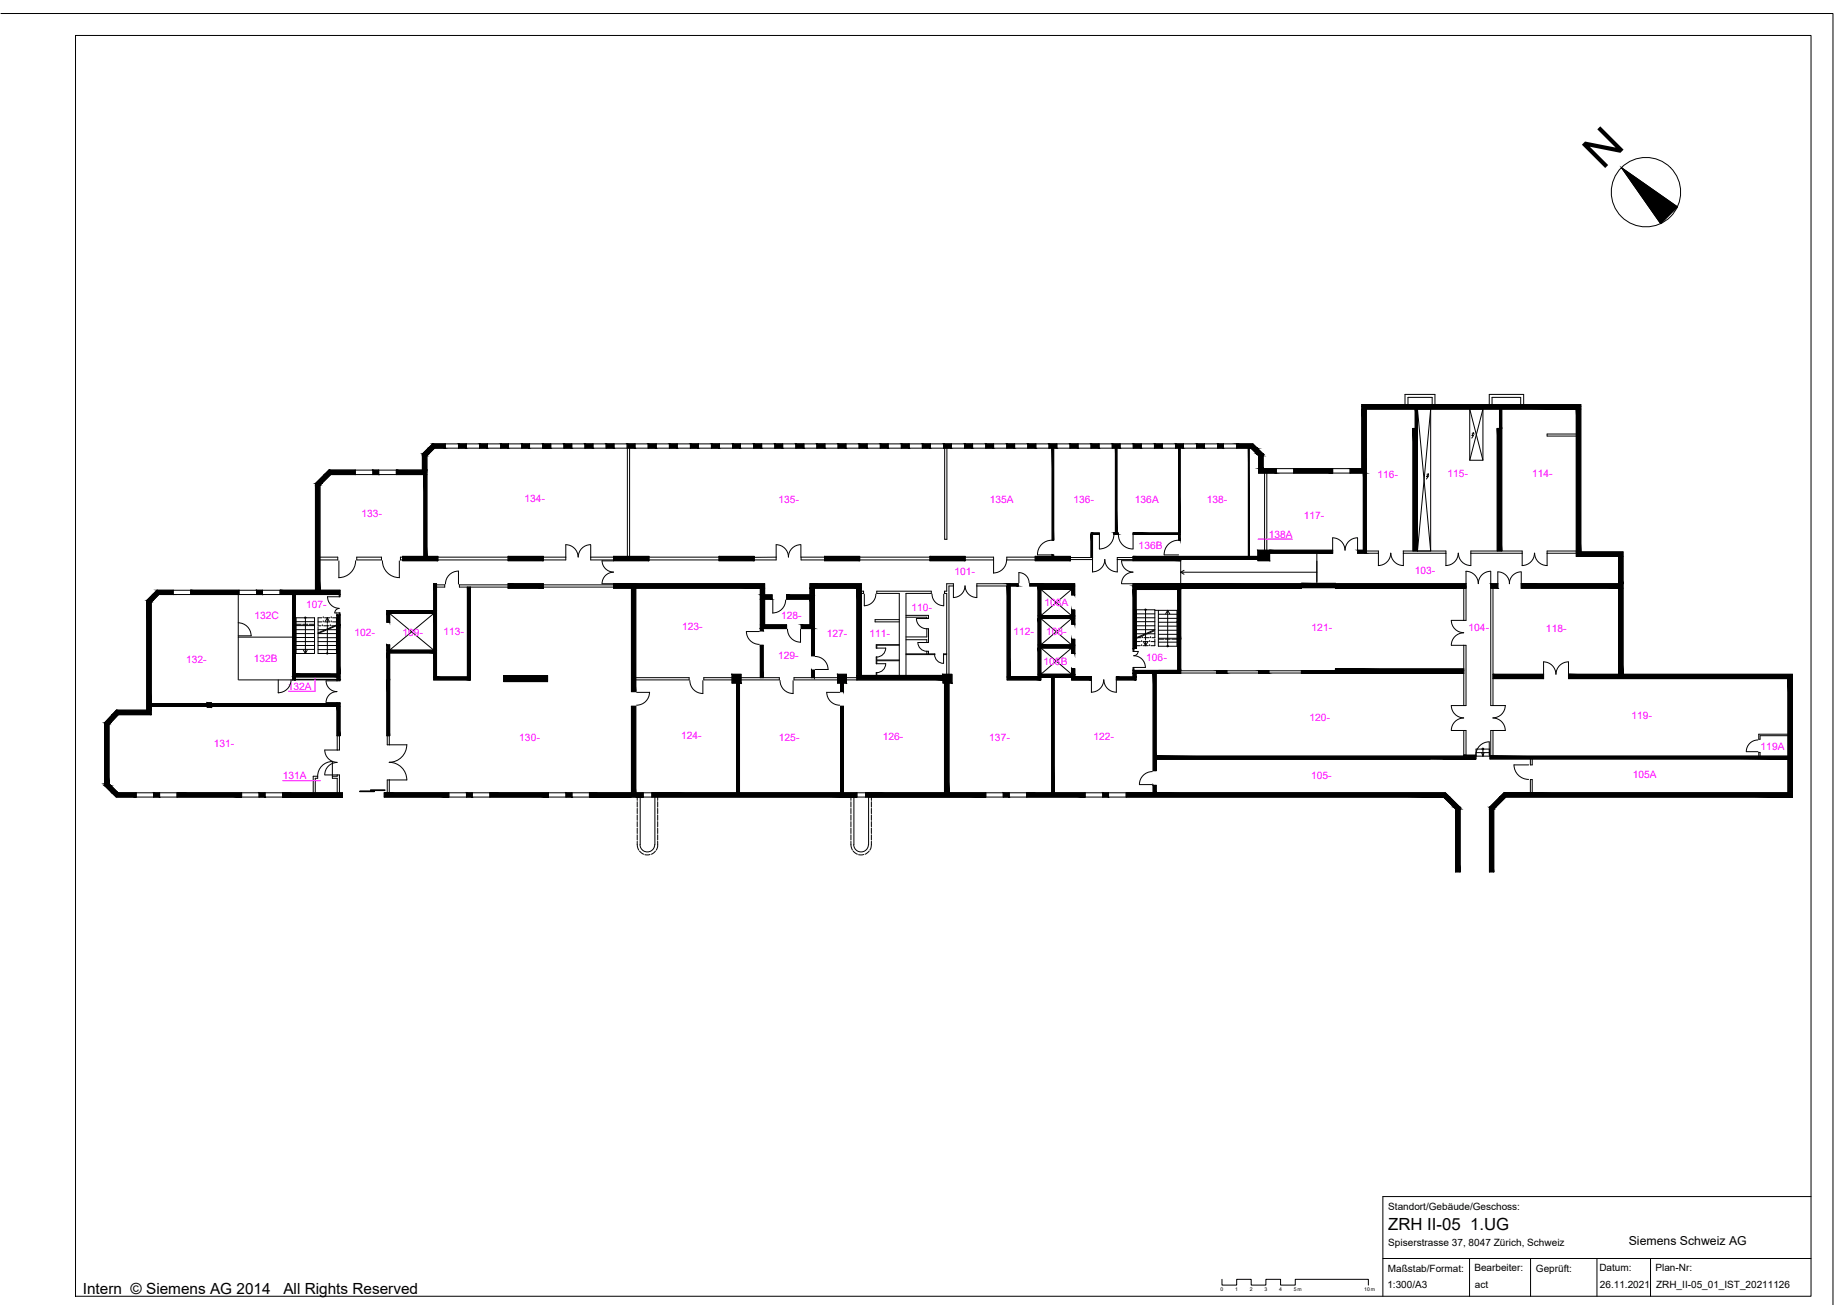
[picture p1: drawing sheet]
<svg xmlns="http://www.w3.org/2000/svg" width="420mm" height="297mm" viewBox="0 0 420 297" stroke-linecap="round" stroke-linejoin="round" font-family="sans-serif">
<!-- layer: S_Schraffur_Wand_tragend -->
<g fill="#000" stroke="#000" stroke-width=".23">
<path d="M197 181.4h.7zM197.7 181.4h26.7z"/>
<path d="M310 93.1l1 13.6v-13.6zM310 93.1l1 13.6h-1z"/>
<path d="M322.1 93.1l.5 4.4v-4.4zM322.1 93.1l.5 4.4h-.5z"/>
<path d="M321.6 97.5l1 27.9v-27.9zM321.6 97.5l1 27.9h-1z"/>
<path d="M341.3 93.1l.5 4.4v-4.4zM341.3 93.1l.5 4.4h-.5z"/>
<path d="M340.8 97.5l1 27.9v-27.9zM340.8 97.5l1 27.9h-1z"/>
<path d="M310 92.1l49.8 .4v-.4zM310 92.1l49.8 .4h-49.8z"/>
<path d="M310 92.5l49.8 .6v-.6zM310 92.5l49.8 .6h-49.8z"/>
<path d="M358.8 93.1l1 32.5v-32.5zM358.8 93.1l1 32.5h-1z"/>
<path d="M71.8 110.4l1 24v-24zM71.8 110.4l1 24h-1z"/>
<path d="M71.8 110.1l1 .3 .4-.3zM71.8 110.1l1 .3h-1z"/>
<path d="M73.8 108l-.6 2.1 2.1-2.1zM73.8 108l-.6 2.1h-1.4z"/>
<path d="M74.8 107l6.1 1v-1zM73.8 108l1-1 6.1 1z"/>
<path d="M84.9 107l1.3 1v-1zM84.9 107l1.3 1h-1.3z"/>
<path d="M96.1 103.7l1.1 3.3v-3.3zM96.1 103.7l1.1 3.3h-1.1z"/>
<path d="M90.2 107l7 1v-1zM90.2 107l7 1h-7z"/>
<path d="M96.5 108l.7 18.6v-18.6zM96.5 108l.7 18.6h-.7z"/>
<path d="M96.1 103.3l1.1 .4 .4-.4zM96.1 103.3l1.1 .4h-1.1z"/>
<path d="M97.5 102l.1 1.3 1.3-1.3zM97.5 102l.1 1.3h-1.5z"/>
<path d="M98.5 101l2.8 1v-1zM97.5 102l1-1 2.8 1z"/>
<path d="M104.4 101l1.7 1v-1zM104.4 101l1.7 1h-1.7z"/>
<path d="M109.1 101l1.9 1v-1zM109.1 101l1.9 1h-1.9z"/>
<path d="M114 101l1.7 1v-1zM114 101l1.7 1h-1.7z"/>
<path d="M118.7 101l1.8 1v-1zM118.7 101l1.8 1h-1.8z"/>
<path d="M123.5 101l1.8 1v-1zM123.5 101l1.8 1h-1.8zM123.5 102h1.8zM123.5 102h1.8z"/>
<path d="M128.4 101l1.7 1v-1zM128.4 101l1.7 1h-1.7z"/>
<path d="M133.1 101l1.9 1v-1zM133.1 101l1.9 1h-1.9z"/>
<path d="M138 101l1.7 1v-1zM138 101l1.7 1h-1.7z"/>
<path d="M142.7 101l1.8 1v-1zM142.7 101l1.8 1h-1.8z"/>
<path d="M147.5 101l1.9 1v-1zM147.5 101l1.9 1h-1.9z"/>
<path d="M152.4 101l1.7 1v-1zM152.4 101l1.7 1h-1.7z"/>
<path d="M157.1 101l1.9 1v-1zM157.1 101l1.9 1h-1.9z"/>
<path d="M161.9 101l1.8 1v-1zM161.9 101l1.8 1h-1.8z"/>
<path d="M166.8 101l1.7 1v-1zM166.8 101l1.7 1h-1.7z"/>
<path d="M171.5 101l1.9 1v-1zM171.5 101l1.9 1h-1.9z"/>
<path d="M176.4 101l1.7 1v-1zM176.4 101l1.7 1h-1.7z"/>
<path d="M181.1 101l1.9 1v-1zM181.1 101l1.9 1h-1.9z"/>
<path d="M185.9 101l1.8 1v-1zM185.9 101l1.8 1h-1.8z"/>
<path d="M190.8 101l1.7 1v-1zM190.8 101l1.7 1h-1.7z"/>
<path d="M195.5 101l1.9 1v-1zM195.5 101l1.9 1h-1.9z"/>
<path d="M200.4 101l1.7 1v-1zM200.4 101l1.7 1h-1.7z"/>
<path d="M205.1 101l1.8 1v-1zM205.1 101l1.8 1h-1.8z"/>
<path d="M209.9 101l1.9 1v-1zM209.9 101l1.9 1h-1.9z"/>
<path d="M214.8 101l1.7 1v-1zM214.8 101l1.7 1h-1.7z"/>
<path d="M219.5 101l1.9 1v-1zM219.5 101l1.9 1h-1.9z"/>
<path d="M224.4 101l1.7 1v-1zM224.4 101l1.7 1h-1.7z"/>
<path d="M229.2 101l1.7 1v-1zM229.2 101l1.7 1h-1.7z"/>
<path d="M233.9 101l1.9 1v-1zM233.9 101l1.9 1h-1.9z"/>
<path d="M238.8 101l1.7 1v-1zM238.8 101l1.7 1h-1.7z"/>
<path d="M243.5 101l1.9 1v-1zM243.5 101l1.9 1h-1.9z"/>
<path d="M248.3 101l1.8 1v-1zM248.3 101l1.8 1h-1.8z"/>
<path d="M253.2 101l1.7 1v-1zM253.2 101l1.7 1h-1.7z"/>
<path d="M257.9 101l1.9 1v-1zM257.9 101l1.9 1h-1.9z"/>
<path d="M262.8 101l1.7 1v-1zM262.8 101l1.7 1h-1.7z"/>
<path d="M267.5 101l1.9 1v-1zM267.5 101l1.9 1h-1.9z"/>
<path d="M272.3 101l1.9 1v-1zM272.3 101l1.9 1h-1.9z"/>
<path d="M277.2 101l1.3 1v-1zM277.2 101l1.3 1h-1.3z"/>
<path d="M281.5 101l4.7 1-1-1zM281.5 101l4.7 1h-4.7z"/>
<path d="M284.7 102l2.8 1.3-1.3-1.3zM284.7 102l2.8 1.3h-1.5z"/>
<path d="M286 103.3l1.5 .4v-.4zM286 103.3l1.5 .4h-1z"/>
<path d="M286.5 103.7l1 3v-3zM286.5 103.7l1 3h-1z"/>
<path d="M286.5 106.7l4 1v-1zM286.5 106.7l4 1h-4z"/>
<path d="M294.5 106.7l8.8 1v-1zM294.5 106.7l8.8 1h-8.8z"/>
<path d="M310.3 107.7l.7 17.6v-17.6zM310.3 107.7l.7 17.6h-.7z"/>
<path d="M307.3 106.7l3.7 1v-1zM307.3 106.7l3.7 1h-3.7z"/>
<path d="M33.4 137.1l1 24.6v-24.6zM33.4 137.1l1 24.6h-1z"/>
<path d="M33.4 136.7l1 .4 .4-.4zM33.4 136.7l1 .4h-1z"/>
<path d="M34.8 135.3v1.4l1.4-1.4zM34.8 135.3v1.4h-1.4z"/>
<path d="M35.7 134.4l3.7 .9v-.9zM35.7 134.4l3.7 .9h-4.6z"/>
<path d="M43.4 134.4l11 .9v-.9zM43.4 134.4l11 .9h-11z"/>
<path d="M58.4 134.4l1.3 .9v-.9zM58.4 134.4l1.3 .9h-1.3z"/>
<path d="M66.6 135.3l.6 18.1v-18.1zM66.6 135.3l.6 18.1h-.6z"/>
<path d="M63.8 134.4l13.6 .9v-.9zM63.8 134.4l13.6 .9h-13.6z"/>
<path d="M76.7 140l.7 2.4v-2.4zM76.7 140l.7 2.4h-.7z"/>
<path d="M88.1 139.6l.6 2v-2zM88.1 139.6l.6 2h-.6z"/>
<path d="M98.7 132.9l.7 6.1v-6.1zM98.7 132.9l.7 6.1h-.7z"/>
<path d="M88.1 139l11.3 .6v-.6zM88.1 139l11.3 .6h-11.3z"/>
<path d="M98.7 139.6l.7 8.4v-8.4zM98.7 139.6l.7 8.4h-.7z"/>
<path d="M91.7 126.6l8 1v-1zM91.7 126.6l8 1h-8z"/>
<path d="M106.4 133.6l.7 20.5v-20.5zM106.4 133.6l.7 20.5h-.7z"/>
<path d="M115.7 126.6l8 1v-1zM115.7 126.6l8 1h-8z"/>
<path d="M115.7 132.9l8 1v-1zM115.7 132.9l8 1h-8z"/>
<path d="M143.7 133.9l1 23.5v-23.5zM143.7 133.9l1 23.5h-1z"/>
<path d="M139.7 126.6l8 1v-1zM139.7 126.6l8 1h-8z"/>
<path d="M163.7 126.6l8 1v-1zM163.7 126.6l8 1h-8z"/>
<path d="M139.7 132.9l34.3 1v-1zM139.7 132.9l34.3 1h-34.3z"/>
<path d="M173.1 133.9l.9 1.5v-1.5zM173.1 133.9l.9 1.5h-.9z"/>
<path d="M173.1 136.4l.9 5.8v-5.8zM173.1 136.4l.9 5.8h-.9z"/>
<path d="M173.1 135.4l2.6 1v-1zM173.1 135.4l2.6 1h-2.6z"/>
<path d="M184.4 133.9l1 1.5v-1.5zM184.4 133.9l1 1.5h-1z"/>
<path d="M179 135.4l6.4 1v-1zM179 135.4l6.4 1h-6.4z"/>
<path d="M184.4 136.4l1 5.8v-5.8zM184.4 136.4l1 5.8h-1z"/>
<path d="M187.7 126.6l8 1v-1zM187.7 126.6l8 1h-8z"/>
<path d="M184.4 132.9l11.6 1v-1zM184.4 132.9l11.6 1h-11.6z"/>
<path d="M195 133.9l1 19.8v-19.8zM195 133.9l1 19.8h-1z"/>
<path d="M211.7 126.6l8 1v-1zM211.7 126.6l8 1h-8z"/>
<path d="M229.2 133.4l.7 20.7v-20.7zM229.2 133.4l.7 20.7h-.7z"/>
<path d="M229.2 132.9l2.5 .5v-.5zM229.2 132.9l2.5 .5h-2.5z"/>
<path d="M236.3 133.4l.6 6.8v-6.8zM236.3 133.4l.6 6.8h-.6z"/>
<path d="M235.6 126.6l8 1v-1zM235.6 126.6l8 1h-8z"/>
<path d="M236.9 133.5l7 .6v-.6zM236.9 133.5l7 .6h-7z"/>
<path d="M243.9 138.9l.7 3.2v-3.2zM243.9 138.9l.7 3.2h-.7z"/>
<path d="M234.4 132.9l10.2 .5v-.5zM234.4 132.9l10.2 .5h-10.2z"/>
<path d="M243.9 133.4l.7 2v-2zM243.9 133.4l.7 2h-.7z"/>
<path d="M243.9 138.9l.7 1.3v-1.3zM243.9 138.9l.7 1.3h-.7z"/>
<path d="M257.9 133.4l.7 .1v-.1zM257.9 133.4l.7 .1h-.7z"/>
<path d="M257.9 134.2l.7 13.4v-13.4zM257.9 134.2l.7 13.4h-.7z"/>
<path d="M257.9 127.3l10.8 .3v-.3zM257.9 127.3l10.8 .3h-10.8z"/>
<path d="M257.9 133.9l10.8 .3v-.3zM257.9 133.9l10.8 .3h-10.8z"/>
<path d="M268.1 134.2l.6 11.3v-11.3zM268.1 134.2l.6 11.3h-.6zM268.1 145.5h.6zM268.1 145.5h.6z"/>
<path d="M257.9 126.6l28.4 .7v-.7zM257.9 126.6l28.4 .7h-28.4z"/>
<path d="M286.3 125.3l2.7 2.3v-2.3zM286.3 125.3l2.7 2.3h-2.7z"/>
<path d="M257.9 133.8l38.3 .1v-.1zM257.9 133.8l38.3 .1h-38.3z"/>
<path d="M289 125.3l14.3 .6v-.6zM289 125.3l14.3 .6h-14.3z"/>
<path d="M296.2 132.8l7.8 .1zM296.2 132.8l7.8 .1z"/>
<path d="M309 125.3l2 .6v-.6zM309 125.3l2 .6h-2z"/>
<path d="M257.9 132.9l75.8 .5v-.5zM257.9 132.9l75.8 .5h-75.8z"/>
<path d="M268.1 133.4l65.6 .1v-.1zM268.1 133.4l65.6 .1h-65.6z"/>
<path d="M257.9 133.5l75.8 .3v-.3zM257.9 133.5l75.8 .3h-75.8z"/>
<path d="M304 133.8l29.7 .1v-.1zM304 133.8l29.7 .1h-29.7z"/>
<path d="M339.3 132.9l1.6 1v-1zM339.3 132.9l1.6 1h-1.6z"/>
<path d="M358.8 125.6l10.6 1v-1zM358.8 125.6l10.6 1h-10.6z"/>
<path d="M368.4 126.6l1 6.3v-6.3zM368.4 126.6l1 6.3h-1z"/>
<path d="M346.2 132.9l23.2 1v-1zM346.2 132.9l23.2 1h-23.2z"/>
<path d="M368.4 133.9l1 19.6v-19.6zM368.4 133.9l1 19.6h-1z"/>
<path d="M47.2 160l.9 1v-1zM47.2 160l.9 1h-.9z"/>
<path d="M66.6 154.1l.6 .5v-.5zM66.6 154.1l.6 .5h-.6z"/>
<path d="M66.6 154.6l.6 .2v-.2zM66.6 154.6l.6 .2h-.6z"/>
<path d="M76.7 142.4l.7 11v-11zM76.7 142.4l.7 11h-.7z"/>
<path d="M66.6 153.4l10.8 .7v-.7zM66.6 153.4l10.8 .7h-10.8z"/>
<path d="M76.7 154.1l.7 .5v-.5zM76.7 154.1l.7 .5h-.7z"/>
<path d="M76.7 154.6l.7 .2v-.2zM76.7 154.6l.7 .2h-.7z"/>
<path d="M88.1 146.8l.6 1.2v-1.2zM88.1 146.8l.6 1.2h-.6z"/>
<path d="M88.1 148.6l.6 6.2v-6.2zM88.1 148.6l.6 6.2h-.6z"/>
<path d="M88.1 154.8l.6 12.7v-12.7zM88.1 154.8l.6 12.7h-.6z"/>
<path d="M88.1 148l11.3 .6v-.6zM88.1 148l11.3 .6h-11.3z"/>
<path d="M98.7 148.6l.7 5.5v-5.5zM98.7 148.6l.7 5.5h-.7z"/>
<path d="M98.7 154.1l8.4 .7v-.7zM98.7 154.1l8.4 .7h-8.4z"/>
<path d="M114.6 153.8l10 1.3v-1.3zM114.6 153.8l10 1.3h-10z"/>
<path d="M167.6 155.5l.7 25v-25zM167.6 155.5l.7 25h-.7z"/>
<path d="M166.6 153.5l2.1 2v-2zM166.6 153.5l2.1 2h-2.1z"/>
<path d="M173.1 143.1l.6 .5v-.5zM173.1 143.1l.6 .5h-.6z"/>
<path d="M173.1 146.9l.6 7.3v-7.3zM173.1 146.9l.6 7.3h-.6z"/>
<path d="M173.1 142.2l5.9 .9v-.9zM173.1 142.2l5.9 .9h-5.9z"/>
<path d="M182.4 142.2l3 .9v-.9zM182.4 142.2l3 .9h-3z"/>
<path d="M184.7 143.1l.7 6.2v-6.2zM184.7 143.1l.7 6.2h-.7z"/>
<path d="M184.7 152.6l.7 1.6v-1.6zM184.7 152.6l.7 1.6h-.7z"/>
<path d="M191.3 155.5l.7 1.9v-1.9zM191.3 155.5l.7 1.9h-.7z"/>
<path d="M190.6 153.5l2.1 2v-2zM190.6 153.5l2.1 2h-2.1z"/>
<path d="M195 153.7l19.6 1.1v-1.1zM195 153.7l19.6 1.1h-19.6z"/>
<path d="M215 155.5l1 25v-25zM215 155.5l1 25h-1z"/>
<path d="M214.6 153.5l2.1 2v-2zM214.6 153.5l2.1 2h-2.1z"/>
<path d="M236.3 140.8l.6 6v-6zM236.3 140.8l.6 6h-.6z"/>
<path d="M236.3 147.5l.6 6v-6zM236.3 147.5l.6 6h-.6z"/>
<path d="M229.2 154.1l7.7 .7v-.7zM229.2 154.1l7.7 .7h-7.7z"/>
<path d="M239.4 154.1l.5 26.4v-26.4zM239.4 154.1l.5 26.4h-.5z"/>
<path d="M236.9 140.2l7 .6v-.6zM236.9 140.2l7 .6h-7z"/>
<path d="M236.9 146.8l7 .7v-.7zM236.9 146.8l7 .7h-7z"/>
<path d="M236.9 153.5l7 .6v-.6zM236.9 153.5l7 .6h-7z"/>
<path d="M243.9 152.2l.7 1.3v-1.3zM243.9 152.2l.7 1.3h-.7z"/>
<path d="M243.9 153.5l.7 .6v-.6zM243.9 153.5l.7 .6h-.7z"/>
<path d="M243.9 145.5l.7 3.2v-3.2zM243.9 145.5l.7 3.2h-.7z"/>
<path d="M236.3 140.2l8.3 .6v-.6zM236.3 140.2l8.3 .6h-8.3z"/>
<path d="M243.9 140.8l.7 1.3v-1.3zM243.9 140.8l.7 1.3h-.7z"/>
<path d="M243.9 145.5l.7 1.3v-1.3zM243.9 145.5l.7 1.3h-.7z"/>
<path d="M236.3 146.8l8.3 .7v-.7zM236.3 146.8l8.3 .7h-8.3z"/>
<path d="M243.9 147.5l.7 1.2v-1.2zM243.9 147.5l.7 1.2h-.7z"/>
<path d="M243.9 152.2l.7 1.3v-1.3zM243.9 152.2l.7 1.3h-.7z"/>
<path d="M236.3 153.5l8.3 .6v-.6zM236.3 153.5l8.3 .6h-8.3z"/>
<path d="M243.9 154.1h4.5zM243.9 154.1h4.5z"/>
<path d="M243.9 154.1l4.5 .7v-.7zM243.9 154.1l4.5 .7h-4.5z"/>
<path d="M229.2 154.1h19.2zM229.2 154.1h19.2z"/>
<path d="M243.9 154.1l4.5 .7v-.7zM243.9 154.1l4.5 .7h-4.5z"/>
<path d="M257.9 153.3l.7 .8v-.8zM257.9 153.3l.7 .8h-.7z"/>
<path d="M254.1 154.1l4.5 .7v-.7zM254.1 154.1l4.5 .7h-4.5z"/>
<path d="M262.5 153.3l.6 22.1v-22.1zM262.5 153.3l.6 22.1h-.6z"/>
<path d="M268.1 145.5l.6 7.1v-7.1zM268.1 145.5l.6 7.1h-.6z"/>
<path d="M257.9 152.6l10.8 .7v-.7zM257.9 152.6l10.8 .7h-10.8z"/>
<path d="M276.9 152.6l2.3 .7v-.7zM276.9 152.6l2.3 .7h-2.3z"/>
<path d="M286.5 152.6l2.3 .7v-.7zM286.5 152.6l2.3 .7h-2.3z"/>
<path d="M304 152.3l29.2 .3v-.3zM304 152.3l29.2 .3h-29.2z"/>
<path d="M296.2 152.6l37 .7v-.7zM296.2 152.6l37 .7h-37z"/>
<path d="M339.8 153.5l11.5 1v-1zM339.8 153.5l11.5 1h-11.5z"/>
<path d="M357 153.5l51 1v-1zM357 153.5l51 1h-51z"/>
<path d="M407 154.5l1 26v-26zM407 154.5l1 26h-1z"/>
<path d="M23.8 164.9l1 13.5v-13.5zM23.8 164.9l1 13.5h-1z"/>
<path d="M23.8 178.4l1.4 .4-.4-.4zM23.8 178.4l1.4 .4h-1.4z"/>
<path d="M23.8 164.5l1 .4 .4-.4zM23.8 164.5l1 .4h-1z"/>
<path d="M23.8 178.8l3.1 1.7-1.7-1.7zM23.8 178.8l3.1 1.7h-1.5z"/>
<path d="M25.5 162.7l-.3 1.8 1.7-1.8zM25.5 162.7l-.3 1.8h-1.4z"/>
<path d="M26.5 161.7l7.9 1v-1zM26.5 161.7l7.9 1h-8.9z"/>
<path d="M34.4 160.1l12.8 .7v-.7zM34.4 160.1l12.8 .7h-12.8z"/>
<path d="M48.1 160.1l29.3 .7v-.7zM48.1 160.1l29.3 .7h-29.3z"/>
<path d="M76.7 160.8l.7 6.7v-6.7zM76.7 160.8l.7 6.7h-.7z"/>
<path d="M143.7 160.8l1 19.7v-19.7zM143.7 160.8l1 19.7h-1z"/>
<path d="M191.3 160.8l.7 19.7v-19.7zM191.3 160.8l.7 19.7h-.7z"/>
<path d="M263.1 172.7h62.5zM263.1 172.7h62.5z"/>
<path d="M262.5 178.8l.6 1.7v-1.7zM262.5 178.8l.6 1.7h-.6z"/>
<path d="M328.4 172.7h7.5zM328.4 172.7h7.5z"/>
<path d="M333.2 171.9l2.7 .2v-.2zM333.2 171.9l2.7 .2h-2.7z"/>
<path d="M263.1 172.1l72.8 .6v-.6zM263.1 172.1l72.8 .6h-72.8z"/>
<path d="M339.1 172.1l67.9 .6v-.6zM339.1 172.1l67.9 .6h-67.9z"/>
<path d="M25.4 180.5l5.6 .9v-.9zM25.4 180.5l5.6 .9h-4.5z"/>
<path d="M35 180.5l1.3 .9v-.9zM35 180.5l1.3 .9h-1.3z"/>
<path d="M40.3 180.5l14.7 .9v-.9zM40.3 180.5l14.7 .9h-14.7z"/>
<path d="M59 180.5l1.3 .9v-.9zM59 180.5l1.3 .9h-1.3z"/>
<path d="M64.3 180.5l13.6 .9v-.9zM64.3 180.5l13.6 .9h-13.6zM64.3 181.4h13.6zM64.3 181.4h13.6z"/>
<path d="M87.5 180.5l14.7 .9v-.9zM87.5 180.5l14.7 .9h-14.7z"/>
<path d="M106.2 180.5l1.3 .9v-.9zM106.2 180.5l1.3 .9h-1.3z"/>
<path d="M111.5 180.5l13.3 .9v-.9zM111.5 180.5l13.3 .9h-13.3z"/>
<path d="M128.8 180.5l1.4 .9v-.9zM128.8 180.5l1.4 .9h-1.4z"/>
<path d="M134.2 181.4h9.5zM134.2 181.4h9.5z"/>
<path d="M144.7 181.4h1.7zM144.7 181.4h1.7z"/>
<path d="M134.2 180.5l12.2 .9v-.9zM134.2 180.5l12.2 .9h-12.2z"/>
<path d="M148.4 180.5l46.6 .9v-.9zM148.4 180.5l46.6 .9h-46.6z"/>
<path d="M197 180.5l27.4 .9v-.9zM197 180.5l27.4 .9h-27.4z"/>
<path d="M228.3 180.5l1.4 .9v-.9zM228.3 180.5l1.4 .9h-1.4z"/>
<path d="M233.7 180.5l13.3 .9v-.9zM233.7 180.5l13.3 .9h-13.3z"/>
<path d="M251 180.5l1.3 .9v-.9zM251 180.5l1.3 .9h-1.3z"/>
<path d="M256.3 180.5l73.7 .9-1-.9zM256.3 180.5l73.7 .9h-73.7z"/>
<path d="M328.5 181.4l3.8 2.4-2.3-2.4zM328.5 181.4l3.8 2.4h-1.4z"/>
<path d="M330.9 183.8l1.4 .4v-.4zM330.9 183.8l1.4 .4h-1z"/>
<path d="M331.3 184.2l1 14.3v-14.3zM331.3 184.2l1 14.3h-1z"/>
<path d="M339 184.2l1 14.3v-14.3zM339 184.2l1 14.3h-1z"/>
<path d="M339 183.8l1 .4 .4-.4zM339 183.8l1 .4h-1z"/>
<path d="M341.3 181.4l-.9 2.4 2.3-2.4zM339 183.8l2.3-2.4-.9 2.4z"/>
<path d="M342.3 180.5l65.7 .9v-.9zM342.3 180.5l65.7 .9h-66.7z"/>
</g>
<!-- layer: A_Tueren -->
<g fill="none" stroke="#000" stroke-width=".23">
<path d="M77.1 127.7v3.8M77.2 138.5a.99 .99 0 0 0-1 1h1M77.2 135.8h-2.7a2.65 2.65 0 0 0 2.7 2.7M80.9 127.6a3.8 3.8 0 0 1-3.8 3.9M87 127.6a3.8 3.8 0 0 0 3.9 3.9v-3.8M101.4 132.9a2.94 2.94 0 0 1 2.9-2.9l.1 3M128.8 124a2.81 2.81 0 0 1 2.8 2.8M128.8 124v2.8M134.4 124a2.81 2.81 0 0 0-2.8 2.8M134.5 124v2.8M137 127.7h2.7M137 127.6a2.6 2.6 0 0 0 2.6 2.6"/>
<path d="M139.6 130.2a2.6 2.6 0 0 0-2.6 2.6l2.7 .1M175.9 136.6v3M176.6 124a2.81 2.81 0 0 1 2.9 2.8 2.81 2.81 0 0 1 2.8-2.8M176.7 124v2.8M178.8 136.6a2.94 2.94 0 0 1-2.9 2.9M182.3 124v2.8M196.7 135.2v2.7M199.3 135.2a2.65 2.65 0 0 1-2.6 2.7M212.1 135.2a2.65 2.65 0 0 0 2.7 2.7M214.8 135.2v2.7M217 133.4v2.6M219.6 133.4a2.65 2.65 0 0 1-2.6 2.6"/>
<path d="M219.7 133.4a2.65 2.65 0 0 0 2.6 2.6M222.3 133.4v2.6M226.1 127.5v3M229.1 127.4a2.98 2.98 0 0 1-3 3M231.9 130.3a2.35 2.35 0 0 1 2.3 2.4M231.9 130.4v2.3M236.1 126.3h3.4M239.5 123a3.2 3.2 0 0 0-3.4 3.3M248.6 124.1v2.8M248.6 130.2a2.81 2.81 0 0 0 2.9-2.9 2.81 2.81 0 0 0 2.8 2.9M248.7 127.4v2.8M250.2 121.7v3.3"/>
<path d="M253.5 121.6a3.3 3.3 0 0 1-3.3 3.4M254.3 127.4v2.8M254.6 121.6a3.2 3.2 0 0 0 3.3 3.4v-3.3M255.3 127.6a2.6 2.6 0 0 0 2.6 2.6M255.3 132.9h2.6M255.3 127.6h2.6M257.9 130.2a2.6 2.6 0 0 0-2.6 2.6M265 126.3h3.3M268.3 123a3.2 3.2 0 0 0-3.3 3.3M303.3 122.4a2.81 2.81 0 0 1 2.8 2.8 2.9 2.9 0 0 1 2.9-2.8M303.3 122.5v2.8M309 122.5v2.8"/>
<path d="M313.7 128.7a2.81 2.81 0 0 0 2.8-2.8 2.9 2.9 0 0 0 2.9 2.8M313.7 125.9v2.9M319.4 125.9v2.9M329.1 125.9v2.9M331.9 125.9a2.81 2.81 0 0 1-2.8 2.8M331.9 125.9a2.81 2.81 0 0 0 2.9 2.8M333.7 132.9v-2.9a2.81 2.81 0 0 1 2.8 2.8 2.82 2.82 0 0 1 2.8-2.8v2.9M334.8 125.9v2.9M340.9 130.2a2.69 2.69 0 0 1 2.7 2.7M340.9 130.2v2.7M346.2 130.2a2.69 2.69 0 0 0-2.7 2.7M346.2 130.2v2.7"/>
<path d="M346.5 125.9v2.9M349.3 125.9a2.81 2.81 0 0 1-2.9 2.8M349.3 125.9a2.81 2.81 0 0 0 2.8 2.8M352.1 125.9v2.9M54.2 141.8a2.94 2.94 0 0 1 3 2.9M54.2 144.7h3M63.3 154.8v2.9M66.3 154.7a2.94 2.94 0 0 1-3 3M74.2 154.9a2.48 2.48 0 0 0 2.5 2.5 2.48 2.48 0 0 0-2.5 2.5M74.3 159.9h2.4M74.3 155h2.4M144.9 157.6h3"/>
<path d="M147.8 157.6a2.94 2.94 0 0 1-2.9 2.9M157 154.9a2.94 2.94 0 0 0 3 2.9M160 154.9v3M172.8 143.7h-2.9a2.94 2.94 0 0 0 2.9 3M177.5 154.9a2.94 2.94 0 0 0 3 2.9M179.2 143.2a2.94 2.94 0 0 0 3 3v-3M180.5 154.9v3M185.5 149.4a2.94 2.94 0 0 1 3 3M185.5 152.4h3M188.2 157.6a2.94 2.94 0 0 0 2.9 2.9M188.2 157.6h2.9M199.6 151.1h2a2.05 2.05 0 0 1-2.1 2"/>
<path d="M199.6 147.5h2M201.6 147.5a2.05 2.05 0 0 1-2.1 2M210.9 140.8h-2.3a2.35 2.35 0 0 0 2.3 2.3M210.9 146.2h-2a2.01 2.01 0 0 0 2 2M212.7 149a2.01 2.01 0 0 0 2 2l.1-2M248.4 154.8v2.8M251.2 154.7a2.81 2.81 0 0 1-2.8 2.9M251.2 154.7a2.81 2.81 0 0 0 2.9 2.9M254.1 154.8v2.8M258.1 148.3h1M258.1 151.9h2.6M259 148.3a.99 .99 0 0 1-1 1 2.65 2.65 0 0 1 2.7 2.6"/>
<path d="M330.3 141.2h2.9M330.3 141.2a2.81 2.81 0 0 0 2.8 2.8M333.1 144a2.81 2.81 0 0 0-2.8 2.9h2.9M354.1 153.5a2.81 2.81 0 0 0-2.8-2.8v2.8M354.2 153.5a2.81 2.81 0 0 1 2.8-2.8v2.8M73.9 170.7a2.81 2.81 0 0 0 2.8 2.8M74 176.4h2.8M74 170.7h2.8M75.6 173.3a3.3 3.3 0 0 0-3.3 3.4M75.6 173.4v3.3M76.7 173.6a2.81 2.81 0 0 0-2.8 2.8M84.3 179.8h3.3v.1h-3.3z"/>
<path d="M88.6 169.5h4M88.6 177.5h4M92.6 169.5a4 4 0 0 1-4 4 4 4 0 0 1 4 4M259.3 178.6h3M262.3 175.6a2.94 2.94 0 0 0-3 3M333.2 160.6h-2.9a2.88 2.88 0 0 0 2.8 2.8 2.81 2.81 0 0 0-2.8 2.9h2.9M335.9 171.9a3 3 0 0 1 3-3l.1 3M339.8 160.6h2.8M339.8 166.3h2.8M342.6 160.6a2.81 2.81 0 0 1-2.8 2.8 2.9 2.9 0 0 1 2.8 2.9M344.6 174.1a3.3 3.3 0 0 0 3.3 3.3M344.6 174.1h3.3"/>
<path d="M400.1 168.4a2.65 2.65 0 0 0-2.6 2.7h2.6M81.9 180h3.3v.2h-3.3z"/>
</g>
<!-- layer: A_Wand_massiv -->
<g fill="none" stroke="#000" stroke-width=".23">
<path d="M319.8 92.1v-2.3h6.8v2.3M320.5 92.1v-1.6h5.5v1.6M322.1 93.1v4.4h-.5v27.9M322.6 93.1v32.3M339 92.1v-2.3h7.8v2.3M339.6 92.1v-1.6h6.5v1.6M341.3 93.1v4.4h-.5v27.9M341.8 93.1v32.3M358.8 98.8h-6.7v.5h6.7M84.9 107h1.3v1h-1.3zM90.2 107h5.9v-3.7l2.4-2.3h2.8v1h-2.4l-1.7 1.7v22.9h2.5v1h-8v-1h4.8v-18.6h-6.3zM104.4 101h1.7v1h-1.7z"/>
<path d="M109.1 101h1.9v1h-1.9zM114 101h1.7v1h-1.7zM118.7 101h1.8v1h-1.8zM123.5 101h1.8v1h-1.8zM128.4 101h1.7v1h-1.7zM133.1 101h1.9v1h-1.9zM138 101h1.7v1h-1.7zM142.7 102h1.8v-1h-1.8l.1 25.6M143.3 102v24.6M147.5 101h1.9v1h-1.9zM152.4 101h1.7v1h-1.7zM157.1 101h1.9v1h-1.9z"/>
<path d="M161.9 101h1.8v1h-1.8zM166.8 101h1.7v1h-1.7zM171.5 101h1.9v1h-1.9zM176.4 101h1.7v1h-1.7zM181.1 101h1.9v1h-1.9zM185.9 101h1.8v1h-1.8zM190.8 101h1.7v1h-1.7zM195.5 101h1.9v1h-1.9zM200.4 101h1.7v1h-1.7zM205.1 101h1.8v1h-1.8zM209.9 101h1.9v1h-1.9zM214.8 101h1.7v1h-1.7z"/>
<path d="M215 102v20.8h.5v-20.8M219.5 101h1.9v1h-1.9zM224.4 101h1.7v1h-1.7zM229.2 101h1.7v1h-1.7zM233.9 101h1.9v1h-1.9zM238.8 101h1.7v1h-1.7zM243.5 101h1.9v1h-1.9zM248.3 101h1.8v1h-1.8zM253.2 101h1.7v1h-1.7zM257.9 101h1.9v1h-1.9zM262.8 101h1.7v1h-1.7zM267.5 101h1.9v1h-1.9z"/>
<path d="M272.3 101h1.9v1h-1.9zM277.2 101h1.3v1h-1.3zM281.5 101h3.7l2.3 2.3v3.4h3v1h-4v-4l-1.8-1.7h-3.2zM287.8 107.7v17.6M288.3 107.7v17.6M294.5 106.7h8.8v1h-8.8zM43.4 134.4h11v.9h-11zM58.4 134.4h1.3v.9h-1.3zM72.8 126.8h4.1v.7h-4.1M81.2 126.8h5.6v.7h-5.6zM91.7 126.8h-.6v.7h.6M99.4 133.1h1.8v.5h-1.8"/>
<path d="M99.7 127.5h16M99.7 126.8h16M106.4 133.6v20.5h-7v-21.2h-.7v6.1h-10.6v2.6h.6v-2h10v8.4h-10v-1.2h-.6v20.7h.6v-18.9h10v6.2h8.4v-21.2M115.7 126.6h8v1h-8zM115.7 132.9h8v1h-8zM115.7 133.1h-11.1v.5h11.1M123.7 133.1h16M123.7 133.6h16M123.7 126.8h5.1v.7h-5.1M139.7 126.6h8v1h-8zM139.7 132.9h34.3v2.5h1.7v1h-1.7v5.8h5v.9h-5.3v.5h-.6v-9.7h-28.4v23.5h-1v-23.5h-4zM139.7 126.8h-5.2v.7h5.2"/>
<path d="M147.7 127.5h16M147.7 126.8h16M163.7 126.6h8v1h-8zM171.7 126.9l5-.1v.7h-5M187.7 126.6h8v1h-8zM187.7 126.8h-5.4v.7h5.4M195.7 127.5h16M195.7 126.8h16M196 134.6h.6v.5h-.6M211.7 126.6h8v1h-8zM219.7 126.8h6.4v.7h-6.4M229.2 132.9v21.9h7.7v-.7h7v.7h4.5v-.7h-3.8v-1.9h-.7v1.3h-7v-6h7v1.2h.7v-3.2h-.7v1.3h-7v-6h7v1.3h.7v-3.2h-.7v1.3h-7v-6.8h7v2h.7v-2.5h-10.2v.5h1.9v20.7h-6.4v-20.7h1.8v-.5h-9.4v.5h6.9"/>
<path d="M235.6 126.8h-6.4v.7h6.4M235.6 126.6h8v1h-8zM236.9 133.5h7M236.9 134.1h7M243.6 126.9h5.1v.5h-5.1M257.9 126.9h-3.6v.5h3.6M286.3 126.6h-28.4v1h10.8v-.3h17.6M289 125.3h14.3v.6h-14.3M311 125.9v-32.8h47.8v33.5h9.6v6.3h-22.2v1h22.2v19.6h-11.4v1h50v17.6h-67.9v.6h67.9v7.8h-64.7l-3.3 3.3v14.7M311 125.4h2.7v.5h-4.7v-.6h1.3v-17.6h-3v-1h2.7v-14.6h49.8v33.5h9.6v27.9h38.6v27.9h-65.3l-2.7 2.8v14.3M319.4 125.4h9.7v.5h-9.7zM333.2 133.9v7.3h.5v-8.3h-75.8v14.7h.7v-13.4h9.5v18.4h-10.2v1.5h-3.8v.7h4.5v-1.5h3.9v22.1h.6v-2.7h72.8v-.8h-2.7"/>
<path d="M333.7 133.9h-29.7v-.1l-35.3 .1v19.4h-5.6v18.8h70.1v-5.8h.5v5.6M334.8 125.4h11.7v.5h-11.7zM339.3 133.9h1.6v-1h-1.6v27.7h.5v-26.7M358.8 125.4h-6.7v.5h6.7M76.7 154.6v-.5h-9.5v.7h-.6v-19.5h-2.8v-.9h8v-24.3l3-3.1h6.1v1h-5.6l-2.5 2.4v24h4.6v.9h-10.2v18.1h9.5v-13.4h.7v14.8h-.7M144.7 154.2h12.1v.6h-12.1M166.6 154.2h-6.4v.6h6.4M167.6 155.5v25h-19.2v.9h46.6v-.9h-3v-19.7h-.7v19.7h-23v-25M168.7 154.2h8.7v.6h-8.7M173.1 154.2v-7.3h.6v7.3M184.7 154.2v-1.6h.7v1.6M190.6 154.2h-9.9v.6h9.9"/>
<path d="M191.3 155.5v1.9h.7v-1.9M192.7 154.8h21.9M192.7 154.2h2.3M204.7 141h-5.5v.5h5.5M204.7 153.7v-18.6h-5.1v-.5h12.4v.5h-5.8v18.6M206.2 140.1h5.1v.7h-.4v-.3h-4.7M206.2 145h4.7v-1.9h.4v3.1h-.4v-.6h-4.7M210.9 148.8v-.6h.4v.6M211.3 145.6h.1M214.6 153.7h-18.6v-20.8h-11.6v2.5h-5.4v1h5.4v5.8h-2v.9h2.3v6.2h.7v-15.4h9.6v20.9M215 155.5v25h-18v.9M215.5 153.5v-18.4h-.5v-.5h.5v-1.7h1.5v.5h-1v20.1"/>
<path d="M216 155.5v25h8.4v.9h-26.7v10.8a1.67 1.67 0 0 1-1.7 1.7 1.67 1.67 0 0 1-1.7-1.7M239.4 154.1v26.4M239.9 154.1v26.4M268.7 153.2h8.2M276.9 152.6v.7h2.3v-.7M279.2 153.2h7.3M286.5 152.6v.7h2.3v-.7M288.8 153.2h7.4M296.2 152.6v.7h37M333.2 152.3h-29.2v.3l-35.3 .1M333.2 146.9h.5v13.7h-.5zM339.8 153.5h11.5v1h-11.5"/>
<path d="M47.2 160.1h-12.8v-23l1.8-1.8h3.2v-.9h-3.7l-2.3 2.3v25h-6.9l-2.7 2.8v14.3l2.7 2.6h4.5v-.9h-4.1l-2.1-2.1v-13.5l2.1-2.2h7.5v-1.9h12.8M48.1 160.1h29.3v7.4h-.7v-6.7h-28.6M76.8 167.5v3.2h.5v-3.2M88.1 167.5v2h.5v-2M143.7 160.8h1v19.7h1.7v.9h-12.2v-.9h9.5zM339.3 172.1v-5.8h.5v5.8M348.3 172.7v1.4h.4v-1.4M35 180.5h1.3v.9h-1.3zM40.3 180.5h14.7v.9h-14.7zM59 180.5h1.3v.9h-1.3zM64.3 180.5h13.6v.9h-13.6zM71.3 180.5v-3.8h1v.5h-.5v3.3"/>
<path d="M76.8 180.5v-3.3h-1.2v-.5h1.2v-.3h.5v4.1M87.5 180.5h14.7v.9h-14.7zM88.1 180.5v-3h.5v3M106.2 180.5h1.3v.9h-1.3zM111.5 180.5h13.3v.9h-13.3zM128.8 180.5h1.4v.9h-1.4zM145 191.5l.1 1.2 .3 .8M145 181.4v.8M145 182.5v1.2M145 184v1.2M145 185.5v1.2M145 187v1.2"/>
<path d="M145 188.5v1.2M145 190v1.2M145.5 193.7l1 .7M145.7 192.2a1.67 1.67 0 0 0 1.6 1.7 1.67 1.67 0 0 0 1.7-1.7M145.7 181.4v10.9M148 194.5h-1.2M149.1 181.4v10.9M149.2 193.7l-.9 .7M149.7 191.5a2.91 2.91 0 0 1-.3 2M149.7 181.4v.8M149.7 182.5v1.2M149.7 184v1.2"/>
<path d="M149.7 185.5v1.2M149.7 187v1.2M149.7 188.5v1.2M149.7 190v1.2M193.7 191.5v1.2l.3 .8M193.7 181.4v.8M193.7 182.5v1.2M193.7 184v1.2M193.7 185.5v1.2M193.7 187v1.2M193.7 188.5v1.2M193.7 190v1.2"/>
<path d="M194.2 193.7l1 .7M194.4 181.4v10.9M196.6 194.5h-1.2M197.8 193.7l-.9 .7M198.3 191.5v1.2l-.3 .8M198.3 181.4v.8M198.3 182.5v1.2M198.3 184v1.2M198.3 185.5v1.2M198.3 187v1.2M198.3 188.5v1.2M198.3 190v1.2"/>
<path d="M228.3 180.5h1.4v.9h-1.4zM233.7 180.5h13.3v.9h-13.3zM251 180.5h1.3v.9h-1.3zM262.5 180.5v-1.7h.6v1.7M331.3 198.5v-14.3l-2.8-2.8h-72.2v-.9h72.7l3.3 3.3v14.7M348.3 180.5v-3.1h.4v3.1"/>
</g>
<!-- layer: A_Treppen+Lift -->
<g fill="none" stroke="#000" stroke-width=".23">
<path d="M88.7 139.6l10 8.4M98.7 139.6l-10 8.4M236.9 134.1l7 6.1M243.9 134.1l-7 6.1M258.7 138.8h4.1v4.5l-4.1 1.8zM258.7 139.7h4.1M260.7 138.8v5.5h-2M262.8 138.9h5.1v8.2h-4.2v-8.2M263.7 139.8h4.2M265.8 138.9l.4 .8M265.8 138.9l-.5 .8M265.8 138.9v8.2"/>
<path d="M268.7 127.6v5.3M268.7 130.2h31M268.7 130.2l.8 .5M269.5 129.8l-.8 .4M299.7 125.9v6.9M67.4 140.6h4.2v8.1h-4.2zM67.4 141.5h4.2M67.4 142.4h4.2M67.4 143.3h4.2M67.4 145.1h4.2M67.4 146h4.2M67.4 146.9h4.2"/>
<path d="M67.4 147.8h4.2M67.4 144.2h4.2M69 147.9l.5 .8M69.5 140.6v8.1M69.9 147.9l-.4 .8M72.4 142.4h.1M72.4 142.4h.7M72.4 143.3h1.7M72.4 144.2l4.2-1.8v6.3h-4.2zM72.4 146h4.2M72.4 146.9h4.2M72.4 147.9h4.2"/>
<path d="M72.4 145.1h4.2M72.4 144.2h4.2M72.4 141.5h.9M73.3 140.6h-.9v1.5M73.4 142.4h.1M73.6 140.6h.1M73.6 141.5h.1M73.7 142.4h1.2M73.9 140.6h1.2M73.9 141.5h1.2M74.5 141.9h.1M74.5 140.6v1"/>
<path d="M74.5 142.2v1M74.5 140.6l.4 .8M74.5 140.6l-.5 .8M75.2 142.4h.1M75.4 140.6h.1M75.4 141.5h.1M75.5 142.4h.7M75.7 140.6h.9v1.7l-4.2 1.7v-1.4M75.7 141.5h.9M76.6 143.3h-2.1v5.4M236.9 147.5l7 6M236.9 140.8l7 6"/>
<path d="M243.9 147.5l-7 6M243.9 140.8l-7 6M258.7 140.6h4.1M258.7 141.5h4.1M258.7 142.4h4.1M258.7 143.3h4.1M258.7 146h.8M259.1 145.1h.7M259.8 147h.1M259.8 146h.1M260.1 145.1h.1M260.1 146h1.3"/>
<path d="M260.1 147h1.3M260.3 146.2l.4 .8M260.4 145.1h1.2M260.7 145.7h.1M260.7 144.4v1M260.7 146v1M261.2 144.3h1.6M261.2 146.2l-.5 .8M261.7 147h.1M261.7 146h.1M261.9 145.1h.1M262 146h.8"/>
<path d="M262.2 145.1h.6M262.8 145.2h.1M262.8 144.9v-1.4l-4.1 1.8v1.7h.8M262.8 145.5v1.5h-.8M263.7 142.5h4.2M263.7 141.6h4.2M263.7 140.7h4.2M263.7 143.5h4.2M263.7 146.2h4.2M263.7 145.3h4.2M263.7 144.4h4.2M267.9 141.6h.1"/>
<path d="M336 171.3h3M336 170.5h3v1.6h-3zM337.2 171.3l.3 .8M337.5 170.5v1.6M337.8 171.3l-.3 .8"/>
<circle cx="260.7" cy="138.8" r=".15"/>
<circle cx="69.5" cy="140.6" r=".15"/>
<circle cx="74.5" cy="148.7" r=".15"/>
<circle cx="265.7" cy="147.1" r=".15"/>
<circle cx="337.5" cy="170.5" r=".19"/>
</g>
<!-- layer: A_Wand_Leichtbau -->
<g fill="none" stroke="#000" stroke-width=".23">
<path d="M239.5 102h.3v21h-.3zM253.9 102h.3v19.3h-.3zM268.3 102h.3v19.3h-.3zM284.1 102h.2v24.6h-.2zM54.2 135.3v19.5M77.2 135.3v.5h.2v-.5M77.2 140v-.5h.2v.5M239.5 126.3h.3v.3h-.3zM248.3 121.3h1.9v.4h-1.5v5.2h-.4zM253.5 121.3h1.1v.4h-1.1zM257.9 121.3h10.7v.4h-10.7zM268.3 121.7h.3v1.3h-.3z"/>
<path d="M54.2 145h12.4M54.4 154.8h12.2M67.2 154.6h9.5v.2h-9.5zM76.7 154.8v.2h.7v-.2M199.4 153.7v-.6h.2v.6M204.7 146.8h-5.3v.7h.2v-.7h5.1M204.7 150.2h-5.1v-.7h-.2v1.6h.2v-.7h5.1M206.2 148.8h6.6v.2h-6.6M215.5 148.8h-.7v.2h.7M257.9 147.6v.7h.2v-.7M257.9 152.6v-.7h.2v.7M76.7 160.1v-.2h.7v.2"/>
<path d="M400.3 172.1v-.8h.3v.8M407 167.1h-6.7v1.2h.3v-.8h6.4"/>
</g>
<!-- layer: A_Fenster -->
<g fill="none" stroke="#000" stroke-width=".23">
<path d="M80.9 107h4M80.9 108h4M86.2 107h4M86.2 108h4M101.3 101h3.1M101.3 102h3.1M106.1 101h3M106.1 102h3M111 101h3M111 102h3M115.7 101h3M115.7 102h3"/>
<path d="M120.5 101h3M120.5 102h3M125.3 101h3.1M125.3 102h3.1M130.1 101h3M130.1 102h3M135 101h3M135 102h3M139.7 101h3M139.7 102h3M144.5 101h3M144.5 102h3"/>
<path d="M149.4 101h3M149.4 102h3M154.1 101h3M154.1 102h3M159 101h2.9M159 102h2.9M163.7 101h3.1M163.7 102h3.1M168.5 101h3M168.5 102h3M173.4 101h3M173.4 102h3"/>
<path d="M178.1 101h3M178.1 102h3M183 101h2.9M183 102h2.9M187.7 101h3.1M187.7 102h3.1M192.5 101h3M192.5 102h3M197.4 101h3M197.4 102h3M202.1 101h3M202.1 102h3"/>
<path d="M206.9 101h3M206.9 102h3M211.8 101h3M211.8 102h3M216.5 101h3M216.5 102h3M221.4 101h3M221.4 102h3M226.1 101h3.1M226.1 102h3.1M230.9 101h3M230.9 102h3"/>
<path d="M235.8 101h3M235.8 102h3M240.5 101h3M240.5 102h3M245.4 101h2.9M245.4 102h2.9M250.1 101h3.1M250.1 102h3.1M254.9 101h3M254.9 102h3M259.8 101h3M259.8 102h3"/>
<path d="M264.5 101h3M264.5 102h3M269.4 101h2.9M269.4 102h2.9M274.2 101h3M274.2 102h3M278.5 101h3M278.5 102h3M290.5 106.7h4M290.5 107.7h4M303.3 106.7h4M303.3 107.7h4"/>
<path d="M39.4 134.4h4M39.4 135.3h4M54.4 134.4h4M54.4 135.3h4M59.7 134.4h4.1M59.7 135.3h4.1M31 180.5h4M31 181.4h4M36.3 180.5h4M36.3 181.4h4M55 180.5h4M55 181.4h4"/>
<path d="M60.3 180.5h4M60.3 181.4h4M102.2 180.5h4M102.2 181.4h4M107.5 180.5h4M107.5 181.4h4M124.8 180.5h4M124.8 181.4h4M130.2 180.5h4M130.2 181.4h4M146.4 180.5h2M146.4 181.4h2"/>
<path d="M195 180.5h2M195 181.4h2M224.4 180.5h3.9M224.4 181.4h3.9M229.7 180.5h4M229.7 181.4h4M247 180.5h4M247 181.4h4M252.3 180.5h4M252.3 181.4h4"/>
</g>
<!-- layer: A_Stuetzen -->
<path d="M286.3 125.3h2.7v2.3h-2.7zM47.2 160h.9v1h-.9zM114.6 153.8h10v1.3h-10zM166.6 153.5h2.1v2h-2.1zM190.6 153.5h2.1v2h-2.1zM214.6 153.5h2.1v2h-2.1z" fill="none" stroke="#000" stroke-width=".23"/>
<!-- layer: A_Sichtkanten -->
<path d="M67.4 142.1h1.2M68.9 142.1h1.2M70.4 142.1h1.2M263.7 145.5h1.2M265.2 145.5h1.2M266.7 145.5h1.2" fill="none" stroke="#000" stroke-width=".23"/>
<!-- layer: FM_Index_Raumnummern -->
<path d="M286.3 122.7h7.9M71.7 154.3v3h-6M64.3 177.7h8.6" fill="none" stroke="#f0f" stroke-width=".23"/>
<!-- layer: L_Massstab -->
<path d="M278.1 291.2v1.3h3.4v-1.3h3.3v1.3h3.3v-1.3h3.4v1.3h3.3v-1.3h16.6v1.3" fill="none" stroke="#000" stroke-width=".23"/>
<!-- layer: S_Schraffur_Wand_nicht_tragend -->
<g fill="#000" stroke="#000" stroke-width=".23">
<path d="M239.5 102l.3 21v-21zM239.5 102l.3 21h-.3z"/>
<path d="M253.9 102l.3 19.3v-19.3zM253.9 102l.3 19.3h-.3z"/>
<path d="M268.3 102l.3 19.3v-19.3zM268.3 102l.3 19.3h-.3z"/>
<path d="M284.1 102l.2 24.6v-24.6zM284.1 102l.2 24.6h-.2z"/>
<path d="M239.5 126.3l.3 .3v-.3zM239.5 126.3l.3 .3h-.3z"/>
<path d="M248.3 121.7h.4zM248.3 121.7h1.9z"/>
<path d="M248.3 121.7l.4 5.2v-5.2zM248.3 121.7l.4 5.2h-.4z"/>
<path d="M248.3 121.3l1.9 .4v-.4zM248.3 121.3l1.9 .4h-1.9z"/>
<path d="M253.5 121.3l1.1 .4v-.4zM253.5 121.3l1.1 .4h-1.1z"/>
<path d="M268.3 121.7l.3 1.3v-1.3zM268.3 121.7l.3 1.3h-.3z"/>
<path d="M257.9 121.3l10.7 .4v-.4zM257.9 121.3l10.7 .4h-10.7z"/>
</g>
<!-- layer: S_Schraffur_Wand_tragend -->
<path d="M239.4 154.1h.5v26.4h-.5z" fill="none" stroke="#000" stroke-width=".23"/>
<!-- layer: I_EL_Verteilung -->
<path d="M322.6 93.1h3v32.3h-3zM322.6 93.1l3 32.3M325.6 93.1l-3 32.3M334.5 93.1h3v11.7h-3zM334.5 93.1l3 11.7M335.4 98.5l-.4 .6h.4l-.4 .6M335.4 98.5l-.3 .1M335.4 98.5l.1 .4M337.5 93.1l-3 11.7M325.1 107.9l-.4 .6 .4-.1-.4 .6M325.1 107.9h-.3M325.1 107.9l.1 .3" fill="none" stroke="#000" stroke-width=".23"/>
<!-- layer: L_Planrand -->
<path d="M.2 3.1h417v293.9M17.2 8.1h395v286.9h-395z" fill="none" stroke="#000" stroke-width=".23"/>
<!-- layer: L_Plankopf -->
<path d="M412.2 272.4h-97.5v22.6M314.7 286.5h97.5M334.5 286.5v8.5M348.4 286.5v8.5M363.5 286.5v8.5M375.7 286.5v8.5" fill="none" stroke="#000" stroke-width=".23"/>
<!-- layer: L_Nordpfeil -->
<g fill="none" stroke="#000" stroke-width=".23">
<path d="M369.1 38.2l12.7 8.9-3.8 3.8z"/>
<circle cx="374.6" cy="43.7" r="7.9"/>
</g>
<path d="M369.1 38.2l12.7 8.9-3.8 3.8zM381.8 47.1l-3.8 3.8z" fill="#000" stroke="#000" stroke-width=".23"/>
<text font-size="10.5" x="364.8" y="38.8" transform="rotate(-45 364.8 38.8)">N</text>
<text font-size="3.8" x="316" y="280">ZRH II-05 1.UG</text>
<g font-size="3.5">
<text x="18.8" y="294.5">Intern © Siemens AG 2014</text>
<text x="64.5" y="294.5">All Rights Reserved</text>
</g>
<text font-size="2.8" x="370.7" y="283.5">Siemens Schweiz AG</text>
<g font-size="2.3" fill="#f0f">
<text x="313.5" y="108.7">116-</text>
<text x="329.4" y="108.6">115-</text>
<text x="348.7" y="108.6">114-</text>
<text x="82.3" y="117.7">133-</text>
<text x="119.4" y="114.3">134-</text>
<text x="177.2" y="114.4">135-</text>
<text x="225.3" y="114.4">135A</text>
<text x="244.3" y="114.5">136-</text>
<text x="258.3" y="114.5">136A</text>
<text x="274.7" y="114.6">138-</text>
<text x="296.8" y="118.1">117-</text>
<text x="259.2" y="125">136B</text>
<text x="288.8" y="122.4">138A</text>
<text x="217.3" y="130.9">101-</text>
<text x="322" y="130.7">103-</text>
<text x="237.7" y="138">108A</text>
<text x="57.9" y="141">132C</text>
<text x="69.7" y="138.3">107-</text>
<text x="155.3" y="143.5">123-</text>
<text x="177.8" y="141">128-</text>
<text x="207.5" y="139.1">110-</text>
<text x="298.5" y="143.5">121-</text>
<text x="334.3" y="143.7">104-</text>
<text x="351.9" y="143.7">118-</text>
<text x="80.7" y="144.7">102-</text>
<text x="91.6" y="144.7">109-</text>
<text x="101" y="144.6">113-</text>
<text x="177.1" y="150">129-</text>
<text x="188.2" y="144.9">127-</text>
<text x="197.9" y="144.9">111-</text>
<text x="230.7" y="144.6">112-</text>
<text x="238.1" y="144.6">108-</text>
<text x="42.4" y="150.9">132-</text>
<text x="57.7" y="150.7">132B</text>
<text x="237.5" y="151.4">108B</text>
<text x="260.9" y="150.5">106-</text>
<text x="65.5" y="157">132A</text>
<text x="298.1" y="164.2">120-</text>
<text x="371.3" y="163.7">119-</text>
<text x="48.6" y="170.1">131-</text>
<text x="118.2" y="168.6">130-</text>
<text x="155" y="168.3">124-</text>
<text x="177.3" y="168.6">125-</text>
<text x="201" y="168.5">126-</text>
<text x="225.2" y="168.6">137-</text>
<text x="248.9" y="168.5">122-</text>
<text x="400.7" y="170.6">119A</text>
<text x="64.3" y="177.4">131A</text>
<text x="298.4" y="177.3">105-</text>
<text x="371.6" y="177">105A</text>
</g>
<g font-size="2.3">
<text x="316" y="275.3">Standort/Gebäude/Geschoss:</text>
<text x="316" y="283.5">Spiserstrasse 37, 8047 Zürich, Schweiz</text>
<text x="315.8" y="293.2">1:300/A3</text>
<text x="315.9" y="289.4">Maßstab/Format:</text>
<text x="335.6" y="289.4">Bearbeiter:</text>
<text x="335.7" y="293.2">act</text>
<text x="349.6" y="289.4">Geprüft:</text>
<text x="364" y="289.4">Datum:</text>
<text x="364.2" y="293.2">26.11.2021</text>
<text x="376.8" y="289.4">Plan-Nr:</text>
<text x="376.9" y="293.2">ZRH_II-05_01_IST_20211126</text>
</g>
<g font-size="1.2">
<text x="277.8" y="293.8">0</text>
<text x="281.1" y="293.8">1</text>
<text x="284.5" y="293.8">2</text>
<text x="287.8" y="293.8">3</text>
<text x="291.1" y="293.8">4</text>
<text x="294.5" y="293.8">5 m</text>
<text x="310.5" y="293.8">10m</text>
</g>
</svg>
